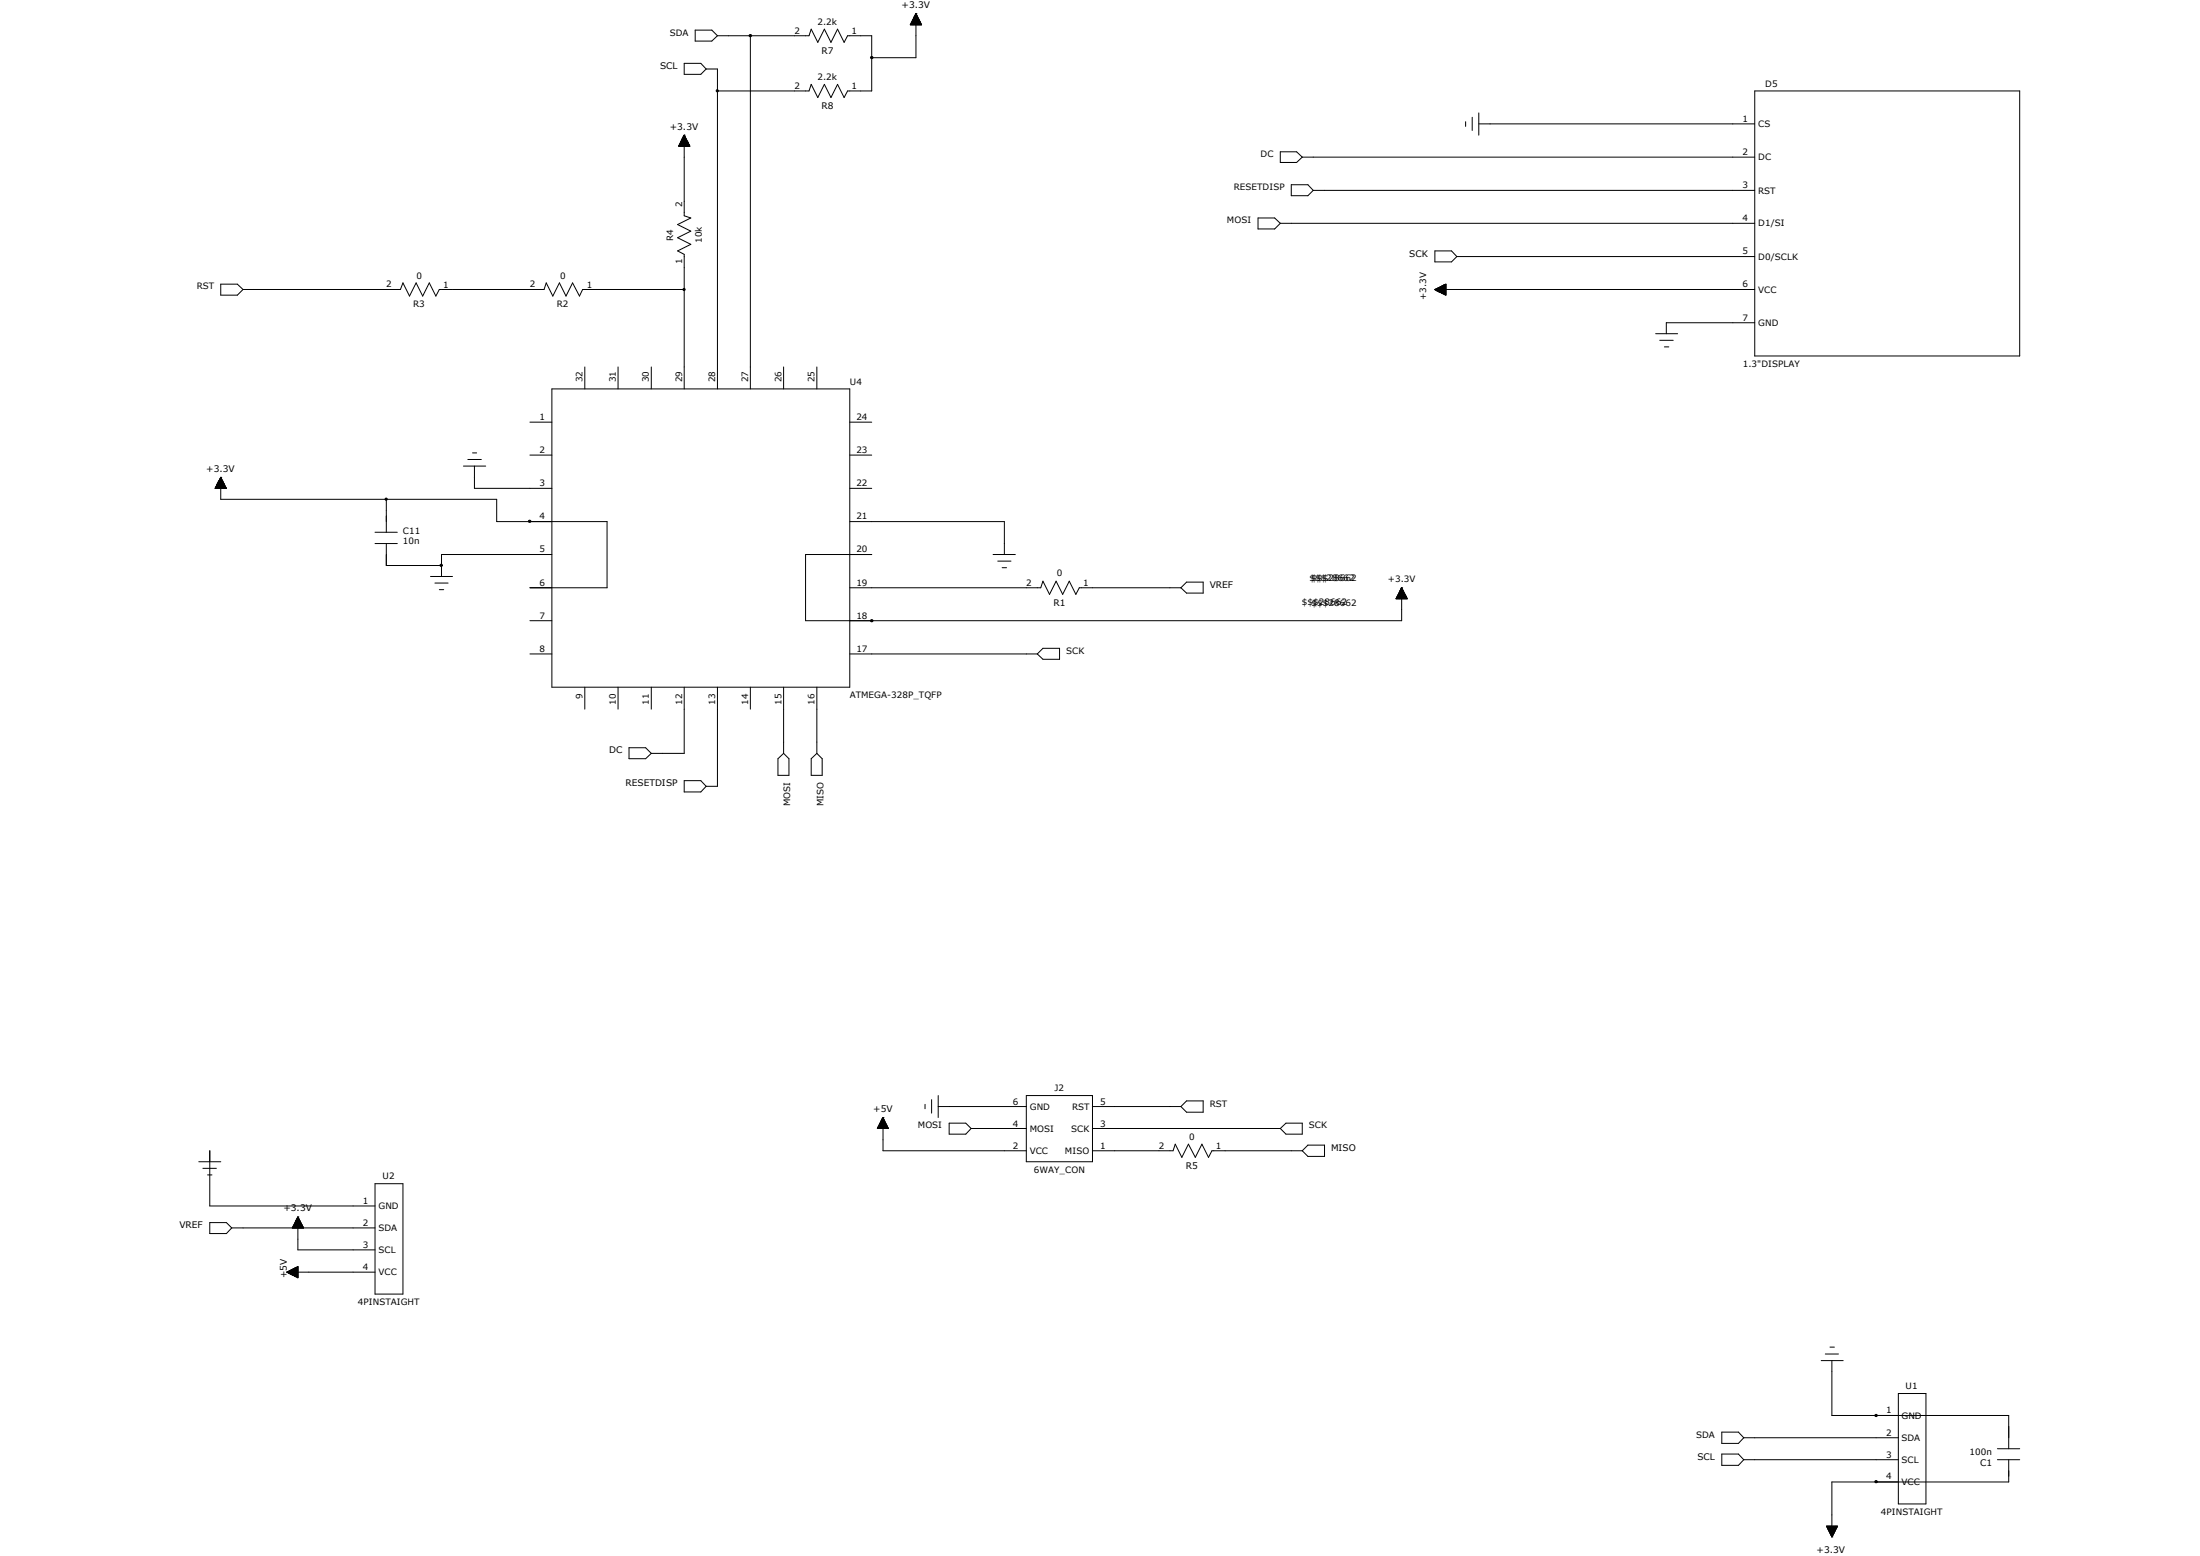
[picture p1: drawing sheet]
<svg xmlns="http://www.w3.org/2000/svg" width="297mm" height="210mm" viewBox="0 0 297 210" stroke-linecap="round" stroke-linejoin="round" font-family="sans-serif">
<g fill="none" stroke="#000" stroke-width=".14">
<path d="M91.7 19.7v-.1h1.4v.1M91.7 19.6h1.3M91.7 19.7v-.2h1.3v.2M91.7 19.5h1.3M91.8 19.4h1.2v.3M91.8 19.4v.3M91.8 19.3h1.1M91.9 19.3h1v.4M91.9 19.2h1v.5M91.9 19.1h.9v.6M91.9 19v.7M92 19h.8"/>
<path d="M92 19h.8v.7M92.1 18.8h.6v.9M92.1 18.8v.9M92.1 18.8h.5M92.1 18.7h.5v1M92.1 18.6v1.1M92.2 18.6h.4M92.2 18.6h.3v1.1M92.2 18.5v1.2M92.2 18.5h.3M92.2 18.5h.3v1.2M92.2 18.4v1.3"/>
<path d="M92.3 18.4h.2M92.3 18.3h.1v1.4M92.3 18.3v1.4M92.4 18.2h.1M92.4 8.6h2.2l.7 .7-.7 .7h-2.2zM92.4 18.2v10.9l.9 .3-1.8 .9 1.8 .9-1.8 .9 1.8 .9-1.8 .9 .9 .4v18.2M92.4 18.2l.7 1.5h-1.5zM92.4 18.3h.1M92.7 18.9h-.7v.8M92.8 19.1h-.9v.6M92.9 19.3h-1v.4M93.9 4.1h2.2l.8 .7-.8 .7h-2.2z"/>
<path d="M95.3 9.3h1.6v43.2M96.9 4.8h12.3l.3-.9 .9 1.8 .9-1.8 .9 1.8 .9-1.8 .9 1.8 .4-.9h3.3v7.5h-3.3l-.4 .9-.9-1.8-.9 1.8-.9-1.8-.9 1.8-.9-1.8-.3 .9h-12.3M101.3 4.8v47.7M122.9 3.3h1.5M123 3.2h1.4M123 3.3v-.2h1.3v.2M123 3.1h1.3M123.1 3.3v-.3h1.1v.3M123.1 3h1.1M123.1 2.9h1.1v.4M123.1 2.8h1.1M123.1 2.9v.4"/>
<path d="M123.2 2.8h.9v.5M123.2 2.8v.5M123.2 2.8h.9M123.2 2.7h.9v.6M123.2 2.6v.7M123.3 2.6h.7M123.3 2.6h.7v.7M123.3 2.5v.8M123.4 2.5h.6M123.4 2.5h.6v.8M123.4 2.4v.9M123.4 2.4h.5"/>
<path d="M123.4 2.3h.5v1M123.4 2.2v1.1M123.4 2.2h.5M123.5 2.2h.4v1.1M123.5 2.1v1.2M123.5 2.1h.3M123.5 2.1h.3v1.2M123.5 2v1.3M123.6 2h.1M123.6 1.9h.1v1.4M123.7 1.8h.1M123.7 1.8v6h-6"/>
<path d="M123.7 1.8l.7 1.5h-1.5zM123.7 1.9h-.1v1.4M197.9 16.4v.7M198.8 15.8v1.8M199.6 16.7h37.3M199.6 15.2v3M236.9 12.3h35.8v35.7h-35.8zM29.8 38.4h2.2l.8 .7-.8 .7h-2.2zM32.8 39.1h21.3l.3-.9 .9 1.8 .9-1.8 .9 1.8 .9-1.8 .8 1.8 .5-.9h14.1l.3-.9 .9 1.8 .9-1.8 .9 1.8 .9-1.8 .9 1.8 .5-.9h13.7M169.8 29.4h2.3l.7 .7-.7 .8h-2.3zM172.8 30.1h64.1M172.8 20.5h2.2l.8 .7-.8 .7h-2.2z"/>
<path d="M174.3 24.9h2.3l.7 .8-.7 .7h-2.3zM175.8 21.2h61.1M177.3 25.7h59.6M193.7 39.1h.1M193.7 39.1h43.2M193.7 39.1l1.5-.7v1.4zM193.7 33.9h2.3l.7 .7-.7 .7h-2.3zM193.8 39.2h1.4M193.8 39.1h.1M193.9 39.2h1.3M193.9 39v.2M194 39.3h1.2"/>
<path d="M194 38.9v.3M194.1 39.3h1.1M194.1 38.9v.4M194.2 39.4h1M194.2 38.8v.6M194.4 39.5h.8M194.4 38.8v.6M194.5 39.5h.7M194.5 38.7v.8M194.6 39.6h.6M194.6 38.7v.8M194.7 38.6v1"/>
<path d="M194.7 39.6h.5M194.8 38.5v1.2M194.9 38.4v1.3M195.1 38.4v1.4M195.2 38.4h-.1v1.4h.1M195.2 38.4h-.2v1.4h.2M195.2 38.5h-.3v1.2h.3M195.2 39h-1.4v.2M195.2 38.9h-1.3v.3M195.2 38.9h-1.1v.4M195.2 38.9h-1v.4M195.2 38.8h-.9v.6"/>
<path d="M195.2 38.7h-.8v.8M195.2 38.7h-.7v.8M195.2 38.6h-.6v1M195.2 38.6h-.4v1M196.7 34.6h40.2M71.5 57h3M74.5 52.5h40.2v40.3h-40.2zM79 49.5v3M83.4 49.5v3M87.9 49.5v3M105.8 49.5v3M110.3 49.5v3"/>
<path d="M114.7 57h3M223.5 45h3M224.1 45.9h1.8M224.7 46.8h.6M236.9 43.6h-11.9v1.4M29.1 65.9v-.1h1.4v.1M29.1 65.8h1.4M29.1 65.7h1.3v.2M29.1 65.7v.2M29.2 65.7h1.2M29.2 65.6h1.2v.3M29.2 65.6v.3"/>
<path d="M29.3 65.6h1.1M29.3 65.5h1v.4M29.3 65.4v.5M29.3 65.4h1M29.3 65.4h1v.5M29.3 65.3v.6M29.4 65.3h.9M29.4 65.9v-.7h.8v.7M29.4 65.2h.8M29.4 65.1h.7v.8M29.4 65.1v.8M29.5 65.1h.6"/>
<path d="M29.5 65h.6v.9M29.5 64.9v1M29.5 64.9h.6M29.5 64.9h.6v1M29.6 64.9h.4M29.6 64.8h.4v1.1M29.7 64.7h.2v1.2M29.7 64.6v1.3M29.7 64.6h.2M29.8 64.6h.1v1.3M29.8 64.4h.1M29.8 64.4l.8 1.5h-1.6z"/>
<path d="M29.8 64.4v3h37.3v3h14.9v8.9h-10.5M29.8 64.5v1.4M29.9 64.7h-.3v1.2M50.6 71.8h3M50.6 73.4h3M52.2 67.4v4.4M52.2 73.4v2.9h7.4M58.1 77.8h3M58.7 78.7h1.8M59.3 79.6h.6M59.6 76.3h.1M62.6 62.9h3"/>
<path d="M63.2 62h1.8M63.8 61.1h.5M64.1 62.9v3h10.4M71.5 70.4h.1M71.5 61.4h3M74.5 74.8h-14.9v3M114.7 61.4h3M114.7 65.9h3M114.7 70.4h20.9v4.4M114.7 79.3h25.8l.3-.9 .9 1.8 .9-1.8 .9 1.8 .9-1.8 .8 1.8 .5-.9h13.7M117.7 74.8h-8.9v9h80.4v-4.5M134.1 74.8h3"/>
<path d="M134.7 75.7h1.8M135.3 76.6h.6M160.2 78.6h2.2v1.5h-2.2l-.8-.8zM188.9 79.9h.6v.9M188.9 79.8v1M189 79.8h.5M189 79.8h.5v1M189 79.7v1.1M189 79.7h.4M189.1 79.7h.3v1.1M189.1 79.6v1.2M189.1 79.6h.3"/>
<path d="M189.1 79.5h.3v1.3M189.1 79.5v1.3M189.1 79.5h.2M189.1 79.4h.2v1.4M189.1 79.4v1.4M189.2 79.4h.1M189.2 79.3h.1M189.2 79.3l.8 1.5h-1.5zM189.5 80h-.6v.8M71.5 83.8h3M71.5 88.3h3M79 92.8v2.9"/>
<path d="M83.4 92.8v2.9M87.9 92.8v2.9M92.4 92.8v8.9h-4.5M96.9 92.8v13.3h-1.6M101.3 92.8v2.9M105.8 92.8v8.9M110.3 92.8v8.9M114.7 88.3h25.3M117.7 83.8h.1M140.8 87.5h2.2v1.5h-2.2l-.8-.7zM188.5 80.8v-.1h1.4v.1M188.6 80.7h1.3"/>
<path d="M188.6 80.8v-.2h1.3v.2M188.6 80.6h1.3M188.6 80.5h1.2v.3M188.6 80.4h1.2M188.6 80.5v.3M188.7 80.4h1.1v.4M188.7 80.3v.5M188.7 80.3h1M188.8 80.3h.9v.5M188.8 80.2h.9v.6M188.8 80.1v.7M188.8 80.1h.8"/>
<path d="M188.9 80.1h.7v.7M189.7 80.2h-.9v.6M84.9 100.9h2.3l.7 .8-.7 .7h-2.3zM92.4 105.4h2.2l.7 .7-.7 .8h-2.2zM105 102.4l.8-.7 .7 .7v2.2h-1.5zM109.5 102.4l.8-.7 .7 .7v2.2h-1.5zM26.8 156.8h3M27.4 157.7h1.8M28 158.6h.6M28.3 155.3v7.5h22.3M50.6 159.8h3.8v14.9h-3.8zM118.5 152.3h1.4"/>
<path d="M118.5 152.2v.1M118.5 152.2h1.4M118.5 152.3v-.2h1.3v.2M118.6 152.1h1.2M118.6 152.3v-.3h1.2v.3M118.6 152h1.2M118.7 151.9h1v.4M118.7 151.9v.4M118.7 151.8h1M118.7 151.8h1v.5M118.7 151.8v.5M118.7 151.7h.9"/>
<path d="M118.8 151.7h.8v.6M118.8 151.6h.7v.7M118.8 151.5v.8M118.9 151.5h.6M118.9 151.4h.6v.9M119 151.3h.4v1M119 151.2h.4v1.1M119.1 151.1h.2v1.2M119.1 151h.2v1.3M119.1 150.9v1.4M119.2 150.9h.1M119.2 150.8h.1"/>
<path d="M119.2 150.8v4.5h19.4M119.2 150.8l-.8 1.5h1.5M119.2 150.8l.7 1.5M119.3 151h-.2v1.3M119.3 151.1h-.3v1.2M119.4 151.3h-.4v1M119.5 151.4h-.6v.9M119.6 151.6h-.8v.7M124.9 149.1v.5M125.8 148.4v1.8M126.7 149.4h11.9M126.7 147.9v2.9"/>
<path d="M128.1 151.6h2.3l.7 .7-.7 .8h-2.3zM131.1 152.3h7.5M138.6 147.9h8.9v8.9h-8.9zM147.5 155.3h10.9l.3-.9 .9 1.8 .8-1.8 1 1.8 .9-1.8 .9 1.8 .4-.9h12.2M147.5 152.3h25.3M147.5 149.4h11.9M160.2 148.6h2.2v1.5h-2.2l-.8-.7zM172.8 152.3l.8-.7h2.2v1.5h-2.2zM176.6 154.6h2.2v1.5h-2.2l-.8-.8zM28.3 165h2.3l.7 .7-.7 .8h-2.3zM31.3 165.7h19.3M38.7 171.7h.1"/>
<path d="M38.7 171.7h11.9M38.7 171.7l1.5-.8v1.6zM38.8 171.7h1.4M38.9 171.8h1.3M38.9 171.6v.2M39 171.9h1.2M39 171.6v.2M39.2 172h1M39.2 171.5v.4M39.3 172h.9M39.3 171.4v.6M39.4 172.1h.8"/>
<path d="M39.4 171.4v.6M39.5 172.1h.7M39.5 165.7h.1M39.5 171.3v.8M39.5 165.7h1.4M39.5 165.6h1.4M39.6 165.5v.2M39.6 165.6h1.3v.1M39.6 165.5h1.3M39.6 165.4v.3M39.6 171.2v.9M39.6 165.4h1.2v.3"/>
<path d="M39.7 172.2h.5M39.7 165.4h1.1M39.7 165.3h1.1v.4M39.8 165.2v.5M39.8 171.2v1M39.8 165.2h.9v.5M39.8 165.1v.6M39.8 165.1h.9M39.8 165.1h.8v.6M39.8 165h.8M39.9 164.9v.8M39.9 171.1v1.2"/>
<path d="M39.9 165h.7v.7M39.9 164.8v.9M39.9 164.9h.7M39.9 164.8h.7v.9M40 164.7v1M40 171.1v1.2M40 164.8h.5M40 164.7h.5v1M40 164.5v1.2M40 164.7h.4M40 164.6h.4v1.1M40.1 164.4v1.3"/>
<path d="M40.1 171v1.4M40.1 164.5h.3M40.1 164.5h.2v1.2M40.1 172.4h.1M40.1 164.4h.2M40.2 164.3v1.4M40.2 164.4h.1v1.3M40.2 164.3h.1M40.2 164.3v4.4h10.4M40.2 171.1h-.2v1.2h.2M40.2 171.1h-.3v1.2h.3M40.2 171.2h-.4v1.1h.4"/>
<path d="M40.2 171.6h-1.3v.1M40.2 171.6h-1.2v.2M40.2 171.5h-1.1v.4M40.2 171.4h-1v.6M40.2 171.4h-.9v.6M40.2 171.3h-.7v.8M40.2 171.3h-.6v.8M40.2 171.2h-.5v1M40.2 171v1.4M40.2 164.3l-.7 1.4M40.2 164.3l.8 1.4M40.7 165.3h-1v.4"/>
<path d="M232.5 196.3h2.2l.7 .7-.7 .8h-2.2zM232.5 193.3h2.2l.7 .8-.7 .7h-2.2zM235.4 194.1h20.9M235.4 197h20.9M245.9 183.6h2.9M246.4 182.8h1.8M247.1 181.8h.5M247.3 183.6v7.5h23.9v4.4M253.3 191.1h.1M256.3 188.1h3.7v14.9h-3.7zM269.7 197h3M269.7 195.5h3"/>
<path d="M271.2 197v3h-23.9v7.4M246.6 206h1.5l-.8 1.4zM246.6 206.1h1.4M246.6 206h1.4M246.7 206v.2h1.3v-.2M246.7 206.2h1.2M246.8 206.3h1.1M246.8 206v.3M246.8 206v.4h1M246.8 206v.5M246.9 206.5h.9M246.9 206v.7h.8"/>
<path d="M247 206v.8M247 206.8h.6M247.1 206v.9h.5M247.1 206v1.1M247.1 207.1h.4M247.1 206v1.2M247.2 207.2h.3M247.2 206v1.3M247.3 207.3h.1M247.3 206v1.4M247.3 207.4h.1M247.4 206v1.3h-.1"/>
<path d="M247.4 206v1.2h-.2M247.5 206v1.1h-.4M247.6 206v1h-.5M247.6 206v.9h-.5M247.7 206v.8h-.7M247.8 206v.6h-.9M247.8 206v.5h-1M247.9 206v.4h-1.1M247.9 206v.2h-1.1M253.3 200h.1"/>
</g>
<g fill="#000" stroke="#000" stroke-width=".14">
<path d="M101.2 4.7h.2v.2h-.2z" fill-rule="evenodd"/>
<path d="M117.6 7.7h.2v.2h-.2z" fill-rule="evenodd"/>
<path d="M59.4 76.2h.3v.2h-.3z" fill-rule="evenodd"/>
<path d="M71.4 70.3h.2v.2h-.2z" fill-rule="evenodd"/>
<path d="M117.6 83.7h.2v.2h-.2z" fill-rule="evenodd"/>
<path d="M253.2 190.9h.2v.3h-.2z" fill-rule="evenodd"/>
<path d="M253.2 199.9h.2v.2h-.2z" fill-rule="evenodd"/>
<circle cx="96.8" cy="12.3" r=".15"/>
<circle cx="92.4" cy="39.1" r=".15"/>
<circle cx="52.1" cy="67.4" r=".15"/>
</g>
<g font-size="1.2">
<text x="90.4" y="4.8">SDA</text>
<text x="107.3" y="4.5">2</text>
<text x="110.4" y="3.3">2.2k</text>
<text x="114.9" y="4.6">1</text>
<text x="121.7" y="1.1">+3.3V</text>
<text x="89.1" y="9.3">SCL</text>
<text x="107.3" y="12">2</text>
<text x="110.4" y="10.8">2.2k</text>
<text x="110.9" y="7.2">R7</text>
<text x="238.3" y="11.7">D5</text>
<text x="90.4" y="17.5">+3.3V</text>
<text x="110.9" y="14.7">R8</text>
<text x="114.9" y="12">1</text>
<text x="235.2" y="16.4">1</text>
<text x="237.4" y="17.1">CS</text>
<text x="170.2" y="21.2">DC</text>
<text x="235.2" y="20.9">2</text>
<text x="237.4" y="21.6">DC</text>
<text x="92.1" y="27.9" transform="rotate(-90 92.1 27.9)">2</text>
<text x="166.6" y="25.7">RESETDISP</text>
<text x="235.2" y="25.4">3</text>
<text x="235.2" y="29.8">4</text>
<text x="237.4" y="26.1">RST</text>
<text x="90.9" y="32.5" transform="rotate(-90 90.9 32.5)">R4</text>
<text x="92.1" y="35.6" transform="rotate(-90 92.1 35.6)">1</text>
<text x="94.7" y="32.8" transform="rotate(-90 94.7 32.8)">10k</text>
<text x="165.7" y="30.1">MOSI</text>
<text x="190.2" y="34.6">SCK</text>
<text x="235.2" y="34.3">5</text>
<text x="237.4" y="30.6">D1/SI</text>
<text x="237.4" y="35.1">D0/SCLK</text>
<text x="26.6" y="39.1">RST</text>
<text x="52.2" y="38.8">2</text>
<text x="55.8" y="41.5">R3</text>
<text x="56.2" y="37.6">0</text>
<text x="59.8" y="38.9">1</text>
<text x="71.5" y="38.8">2</text>
<text x="75.2" y="41.5">R2</text>
<text x="75.6" y="37.6">0</text>
<text x="79.2" y="38.9">1</text>
<text x="192.5" y="40.5" transform="rotate(-90 192.5 40.5)">+3.3V</text>
<text x="235.2" y="38.8">6</text>
<text x="237.4" y="39.5">VCC</text>
<text x="235.2" y="43.3">7</text>
<text x="237.4" y="44">GND</text>
<text x="78.7" y="51.6" transform="rotate(-90 78.7 51.6)">32</text>
<text x="83.1" y="51.6" transform="rotate(-90 83.1 51.6)">31</text>
<text x="87.6" y="51.6" transform="rotate(-90 87.6 51.6)">30</text>
<text x="92.1" y="51.6" transform="rotate(-90 92.1 51.6)">29</text>
<text x="96.6" y="51.6" transform="rotate(-90 96.6 51.6)">28</text>
<text x="101" y="51.6" transform="rotate(-90 101 51.6)">27</text>
<text x="105.5" y="51.6" transform="rotate(-90 105.5 51.6)">26</text>
<text x="109.9" y="51.6" transform="rotate(-90 109.9 51.6)">25</text>
<text x="114.7" y="51.9">U4</text>
<text x="235.3" y="49.5">1.3&quot;DISPLAY</text>
<text x="72.9" y="56.7">1</text>
<text x="115.6" y="56.7">24</text>
<text x="27.9" y="63.7">+3.3V</text>
<text x="72.9" y="61.1">2</text>
<text x="72.9" y="65.6">3</text>
<text x="115.6" y="65.6">22</text>
<text x="115.6" y="61.1">23</text>
<text x="72.9" y="70.1">4</text>
<text x="115.6" y="70.1">21</text>
<text x="54.4" y="72">C11</text>
<text x="54.4" y="73.4">10n</text>
<text x="72.9" y="74.5">5</text>
<text x="115.6" y="74.5">20</text>
<text x="142.7" y="77.8">0</text>
<text x="72.9" y="79">6</text>
<text x="72.9" y="83.5">7</text>
<text x="115.6" y="83.5">18</text>
<text x="115.6" y="79">19</text>
<text x="138.6" y="79">2</text>
<text x="142.2" y="81.7">R1</text>
<text x="146.2" y="79.1">1</text>
<text x="163.3" y="79.3">VREF</text>
<text x="175.8" y="81.7">$$$28662</text>
<text x="177.1" y="78.4">$$$28662</text>
<text x="177.1" y="81.8">$$$28662</text>
<text x="187.4" y="78.6">+3.3V</text>
<text x="72.9" y="88">8</text>
<text x="115.6" y="88">17</text>
<text x="143.9" y="88.3">SCK</text>
<text x="78.7" y="94.4" transform="rotate(-90 78.7 94.4)">9</text>
<text x="83.1" y="95.2" transform="rotate(-90 83.1 95.2)">10</text>
<text x="87.6" y="95.2" transform="rotate(-90 87.6 95.2)">11</text>
<text x="92.1" y="95.2" transform="rotate(-90 92.1 95.2)">12</text>
<text x="96.6" y="95.2" transform="rotate(-90 96.6 95.2)">13</text>
<text x="101" y="95.2" transform="rotate(-90 101 95.2)">14</text>
<text x="105.5" y="95.2" transform="rotate(-90 105.5 95.2)">15</text>
<text x="109.9" y="95.2" transform="rotate(-90 109.9 95.2)">16</text>
<text x="114.7" y="94.2">ATMEGA-328P_TQFP</text>
<text x="82.3" y="101.7">DC</text>
<text x="84.5" y="106.1">RESETDISP</text>
<text x="106.7" y="108.8" transform="rotate(-90 106.7 108.8)">MOSI</text>
<text x="111.2" y="108.8" transform="rotate(-90 111.2 108.8)">MISO</text>
<text x="136.7" y="149.1">6</text>
<text x="139" y="149.8">GND</text>
<text x="142.4" y="147.3">J2</text>
<text x="144.7" y="149.8">RST</text>
<text x="148.5" y="149.1">5</text>
<text x="163.3" y="149.4">RST</text>
<text x="117.9" y="150.1">+5V</text>
<text x="123.9" y="152.3">MOSI</text>
<text x="136.7" y="155.1">2</text>
<text x="136.7" y="152.1">4</text>
<text x="139" y="155.7">VCC</text>
<text x="139" y="152.7">MOSI</text>
<text x="143.8" y="155.7">MISO</text>
<text x="144.6" y="152.7">SCK</text>
<text x="148.5" y="155.1">1</text>
<text x="148.5" y="152.1">3</text>
<text x="156.5" y="155">2</text>
<text x="160.5" y="153.8">0</text>
<text x="164.1" y="155.1">1</text>
<text x="176.7" y="152.3">SCK</text>
<text x="179.7" y="155.3">MISO</text>
<text x="51.6" y="159.2">U2</text>
<text x="139.6" y="158.3">6WAY_CON</text>
<text x="160.1" y="157.7">R5</text>
<text x="24.2" y="165.7">VREF</text>
<text x="38.3" y="163.5">+3.3V</text>
<text x="49" y="162.5">1</text>
<text x="49" y="165.4">2</text>
<text x="51.1" y="163.2">GND</text>
<text x="51.1" y="166.2">SDA</text>
<text x="38.7" y="172.5" transform="rotate(-90 38.7 172.5)">+5V</text>
<text x="49" y="168.4">3</text>
<text x="49" y="171.4">4</text>
<text x="51.1" y="169.1">SCL</text>
<text x="51.1" y="172.1">VCC</text>
<text x="48.3" y="176.1">4PINSTAIGHT</text>
<text x="254.6" y="190.8">1</text>
<text x="256.7" y="191.5">GND</text>
<text x="257.3" y="187.5">U1</text>
<text x="229" y="194.1">SDA</text>
<text x="229.2" y="197">SCL</text>
<text x="254.6" y="193.8">2</text>
<text x="254.6" y="196.7">3</text>
<text x="256.7" y="194.5">SDA</text>
<text x="256.7" y="197.4">SCL</text>
<text x="265.9" y="196.4">100n</text>
<text x="267.3" y="197.8">C1</text>
<text x="254.6" y="199.7">4</text>
<text x="256.7" y="200.4">VCC</text>
<text x="245.2" y="209.7">+3.3V</text>
<text x="253.9" y="204.5">4PINSTAIGHT</text>
</g>
</svg>
